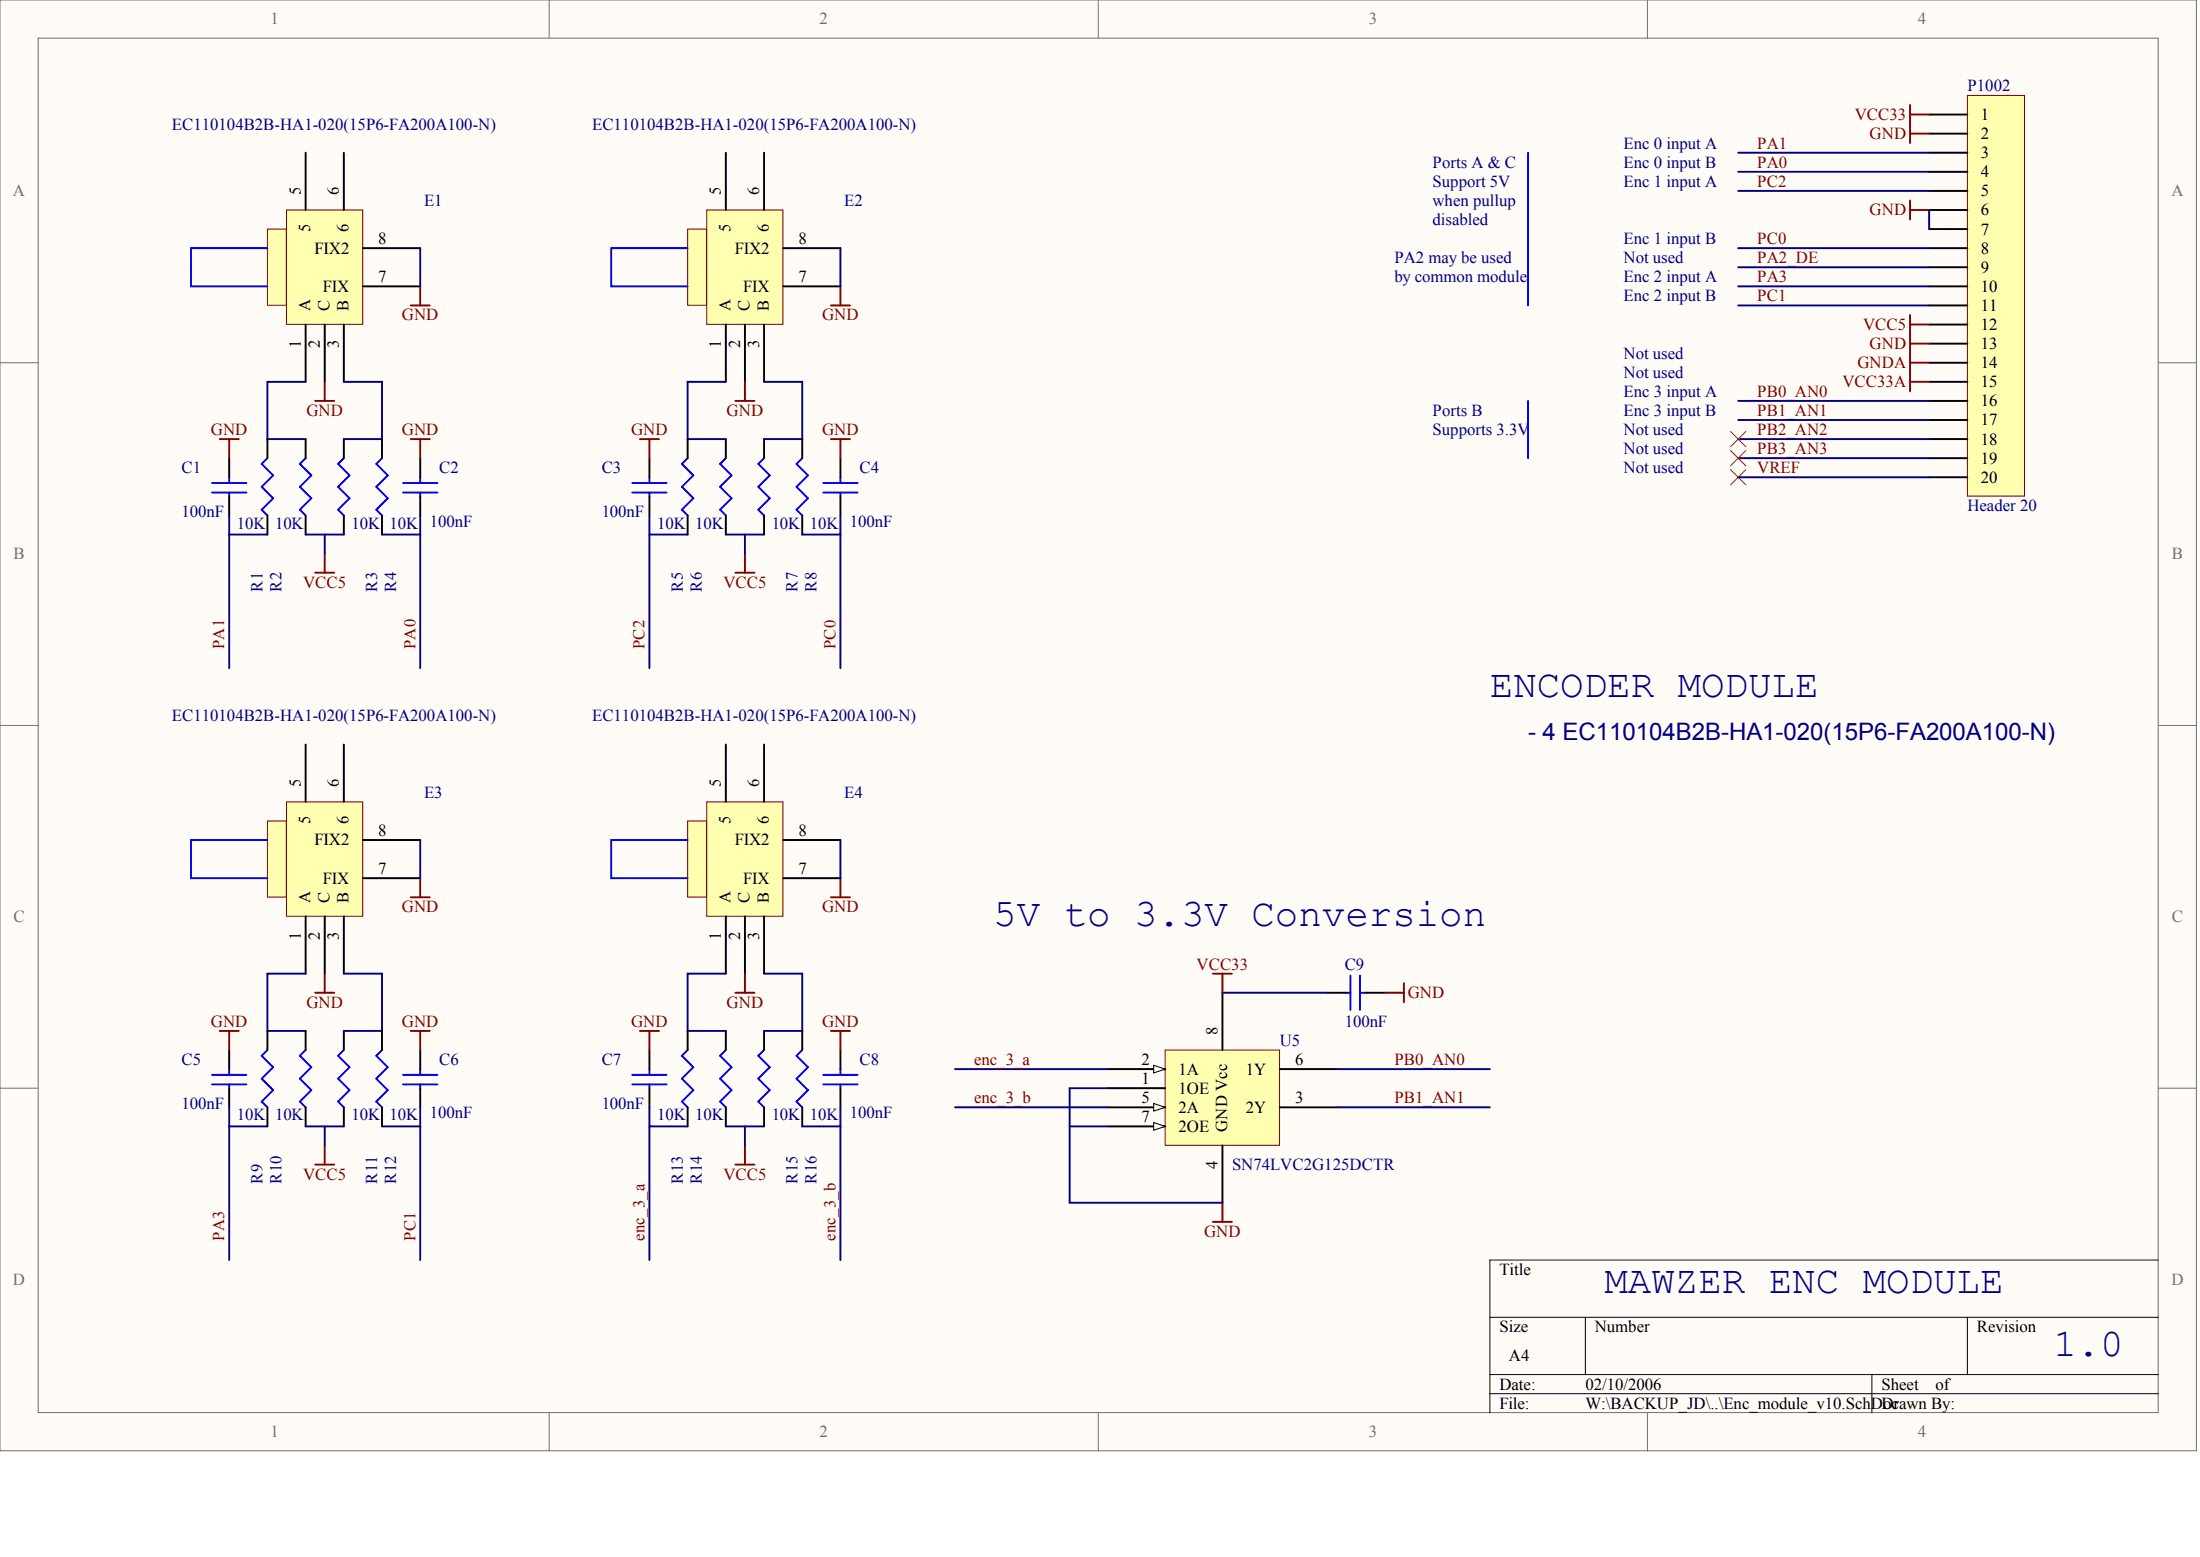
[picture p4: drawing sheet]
<svg xmlns="http://www.w3.org/2000/svg" width="840mm" height="594mm" viewBox="0 0 840 594" stroke-linecap="round" stroke-linejoin="round" font-family="sans-serif">
<g fill="#fffcf8" stroke="#716f64" stroke-width=".38">
<path d="M0 0h838.2v553.5h-838.2z"/>
<path d="M14.6 14.6h809.1v524.4h-809.1z"/>
</g>
<path d="M209.6 0v14.6M419.2 0v14.6M628.7 0v14.6M0 138.4h14.6M823.7 138.4h14.6M0 276.8h14.6M823.7 276.8h14.6M0 415.2h14.6M823.7 415.2h14.6M209.6 539v14.6M419.2 539v14.6M628.7 539v14.6" fill="none" stroke="#716f64" stroke-width=".38"/>
<path d="M823.7 480.8h-255.1v58.2M568.6 502.6h255.1M605 502.6v21.9M750.8 502.6v21.9M568.6 524.5h255.1M568.6 531.8h255.1M714.4 524.5v14.5" fill="none" stroke="#000" stroke-width=".38"/>
<path d="M660.4 179.2l5.9 5.8M666.3 179.2l-5.9 5.8" fill="none" stroke="#f00" stroke-width=".38"/>
<path d="M583.2 58.3v58.2M583.2 153v21.8" fill="none" stroke="#00f" stroke-width=".73"/>
<path d="M750.8 36.4h21.8v152.9h-21.8z" fill="#ffffb0" stroke="#800000" stroke-width=".38"/>
<g fill="none" stroke="#000" stroke-width=".73">
<path d="M736.3 43.7h14.5M736.3 51h14.5M736.3 58.3h14.5M736.3 65.6h14.5M736.3 72.8h14.5M736.3 80.1h14.5M736.3 87.4h14.5M736.3 94.7h14.5M736.3 102h14.5M736.3 109.3h14.5M736.3 116.5h14.5M736.3 123.8h14.5"/>
<path d="M736.3 131.1h14.5M736.3 138.4h14.5M736.3 145.7h14.5M736.3 153h14.5M736.3 160.3h14.5M736.3 167.5h14.5M736.3 174.8h14.5M736.3 182.1h14.5"/>
</g>
<path d="M729 40.1v14.5M729 43.7h7.3M729 51h7.3M729 76.5v7.3M729 80.1h7.3M729 120.2v29.1M729 138.4h7.3M729 123.8h7.3M729 131.1h7.3M729 145.7h7.3" fill="none" stroke="#800000" stroke-width=".73"/>
<g fill="none" stroke="#000080" stroke-width=".73">
<path d="M663.4 58.3h72.9M663.4 65.6h72.9M663.4 72.8h72.9M663.4 94.7h72.9M736.3 80.1v7.3M663.4 102h72.9M663.4 109.3h72.9M663.4 116.5h72.9M663.4 153h72.9M663.4 160.3h72.9M663.4 167.5h72.9M663.4 174.8h72.9"/>
<path d="M663.4 182.1h72.9"/>
</g>
<path d="M660.4 171.9l5.9 5.8M660.4 164.6l5.9 5.9M666.3 171.9l-5.9 5.8M666.3 164.6l-5.9 5.9" fill="none" stroke="#f00" stroke-width=".38"/>
<path d="M109.3 80.1h29.1v43.7h-29.1z" fill="#ffffb0" stroke="#800000" stroke-width=".38"/>
<path d="M116.6 58.3v21.8M131.2 58.3v21.8M116.6 123.8v21.9M123.9 123.8v21.9M131.2 123.8v21.9" fill="none" stroke="#000" stroke-width=".73"/>
<path d="M102.1 87.4h7.2v29.1h-7.2z" fill="#ffffb0" stroke="#800000" stroke-width=".38"/>
<g fill="none" stroke="#00f" stroke-width=".73">
<path d="M102.1 94.7h-29.2v14.6h29.2M102.1 174.8l-2.2 2.2 4.3 4.4-4.3 4.3 4.3 4.4-4.3 4.4 2.2 2.2M116.6 174.8l-2.2 2.2 4.4 4.4-4.4 4.3 4.4 4.4-4.4 4.4 2.2 2.2M131.2 174.8l-2.2 2.2 4.4 4.4-4.4 4.3 4.4 4.4-4.4 4.4 2.2 2.2M145.8 174.8l-2.2 2.2 4.4 4.4-4.4 4.3 4.4 4.4-4.4 4.4 2.2 2.2M80.9 184.3h13.1M80.9 187.9h13.1M87.5 182.1v2.2M87.5 187.9v1.5M153.8 184.3h13.1M153.8 187.9h13.1M160.4 182.1v2.2"/>
<path d="M160.4 187.9v1.5"/>
</g>
<g fill="none" stroke="#000" stroke-width=".73">
<path d="M138.5 94.7h21.9M138.5 109.3h21.9M87.5 174.8v7.3M102.1 167.5v7.3M116.6 167.5v7.3M131.2 167.5v7.3M145.8 167.5v7.3M160.4 174.8v7.3M87.5 189.4v7.3M102.1 196.7v7.3M116.6 196.7v7.3M131.2 196.7v7.3"/>
<path d="M145.8 196.7v7.3M160.4 189.4v7.3"/>
</g>
<path d="M160.4 94.7v14.6M116.6 145.7h-14.5v21.8h14.5M131.2 145.7h14.6v21.8h-14.6M87.5 196.7v7.3h14.6M160.4 196.7v7.3h-14.6M87.5 204v51M116.6 204h14.6M123.9 204v7.2M160.4 204v51" fill="none" stroke="#000080" stroke-width=".73"/>
<path d="M156.7 116.5h7.3M160.4 109.3v7.2M120.3 153h7.3M123.9 145.7v7.3M83.8 167.5h7.3M87.5 167.5v7.3M156.7 167.5h7.3M160.4 167.5v7.3M120.3 218.5h7.3M123.9 211.2v7.3" fill="none" stroke="#800000" stroke-width=".73"/>
<path d="M269.7 80.1h29.1v43.7h-29.1z" fill="#ffffb0" stroke="#800000" stroke-width=".38"/>
<path d="M277 58.3v21.8M291.6 58.3v21.8M277 123.8v21.9M284.3 123.8v21.9M291.6 123.8v21.9" fill="none" stroke="#000" stroke-width=".73"/>
<path d="M262.4 87.4h7.2v29.1h-7.2z" fill="#ffffb0" stroke="#800000" stroke-width=".38"/>
<g fill="none" stroke="#00f" stroke-width=".73">
<path d="M262.4 94.7h-29.1v14.6h29.1M262.4 174.8l-2.2 2.2 4.4 4.4-4.4 4.3 4.4 4.4-4.4 4.4 2.2 2.2M277 174.8l-2.2 2.2 4.4 4.4-4.4 4.3 4.4 4.4-4.4 4.4 2.2 2.2M291.6 174.8l-2.2 2.2 4.4 4.4-4.4 4.3 4.4 4.4-4.4 4.4 2.2 2.2M306.2 174.8l-2.2 2.2 4.4 4.4-4.4 4.3 4.4 4.4-4.4 4.4 2.2 2.2M241.3 184.3h13.1M241.3 187.9h13.1M247.8 182.1v2.2M247.8 187.9v1.5M314.2 184.3h13.1M314.2 187.9h13.1M320.7 182.1v2.2"/>
<path d="M320.7 187.9v1.5"/>
</g>
<g fill="none" stroke="#000" stroke-width=".73">
<path d="M298.9 94.7h21.8M298.9 109.3h21.8M247.8 174.8v7.3M262.4 167.5v7.3M277 167.5v7.3M291.6 167.5v7.3M306.2 167.5v7.3M320.7 174.8v7.3M247.8 189.4v7.3M262.4 196.7v7.3M277 196.7v7.3M291.6 196.7v7.3"/>
<path d="M306.2 196.7v7.3M320.7 189.4v7.3"/>
</g>
<path d="M320.7 94.7v14.6M277 145.7h-14.6v21.8h14.6M291.6 145.7h14.6v21.8h-14.6M247.8 196.7v7.3h14.6M320.7 196.7v7.3h-14.5M247.8 204v51M277 204h14.6M284.3 204v7.2M320.7 204v51" fill="none" stroke="#000080" stroke-width=".73"/>
<path d="M317.1 116.5h7.3M320.7 109.3v7.2M280.7 153h7.2M284.3 145.7v7.3M244.2 167.5h7.3M247.8 167.5v7.3M317.1 167.5h7.3M320.7 167.5v7.3M280.7 218.5h7.2M284.3 211.2v7.3" fill="none" stroke="#800000" stroke-width=".73"/>
<path d="M109.3 305.9h29.1v43.7h-29.1z" fill="#ffffb0" stroke="#800000" stroke-width=".38"/>
<path d="M116.6 284.1v21.8M131.2 284.1v21.8M116.6 349.7v21.8M123.9 349.7v21.8M131.2 349.7v21.8" fill="none" stroke="#000" stroke-width=".73"/>
<path d="M102.1 313.2h7.2v29.1h-7.2z" fill="#ffffb0" stroke="#800000" stroke-width=".38"/>
<g fill="none" stroke="#00f" stroke-width=".73">
<path d="M102.1 320.5h-29.2v14.6h29.2M80.9 410.1h13.1M80.9 413.8h13.1M87.5 407.9v2.2M87.5 413.8v1.4M102.1 400.6l-2.2 2.2 4.3 4.4-4.3 4.4 4.3 4.3-4.3 4.4 2.2 2.2M116.6 400.6l-2.2 2.2 4.4 4.4-4.4 4.4 4.4 4.3-4.4 4.4 2.2 2.2M131.2 400.6l-2.2 2.2 4.4 4.4-4.4 4.4 4.4 4.3-4.4 4.4 2.2 2.2M145.8 400.6l-2.2 2.2 4.4 4.4-4.4 4.4 4.4 4.3-4.4 4.4 2.2 2.2M153.8 410.1h13.1M153.8 413.8h13.1M160.4 407.9v2.2"/>
<path d="M160.4 413.8v1.4"/>
</g>
<g fill="none" stroke="#000" stroke-width=".73">
<path d="M138.5 335.1h21.9M138.5 320.5h21.9M102.1 393.4v7.2M116.6 393.4v7.2M131.2 393.4v7.2M145.8 393.4v7.2M87.5 400.6v7.3M87.5 415.2v7.3M160.4 400.6v7.3M160.4 415.2v7.3M102.1 422.5v7.3M116.6 422.5v7.3"/>
<path d="M131.2 422.5v7.3M145.8 422.5v7.3"/>
</g>
<path d="M160.4 320.5v14.6M116.6 371.5h-14.5v21.9h14.5M131.2 371.5h14.6v21.9h-14.6M87.5 422.5v7.3h14.6M87.5 429.8v51M116.6 429.8h14.6M123.9 429.8v7.3M160.4 422.5v7.3h-14.6M160.4 429.8v51" fill="none" stroke="#000080" stroke-width=".73"/>
<path d="M160.4 335.1v7.3M156.7 342.4h7.3M120.3 378.8h7.3M123.9 371.5v7.3M83.8 393.4h7.3M87.5 393.4v7.2M156.7 393.4h7.3M160.4 393.4v7.2M123.9 437.1v7.2M120.3 444.3h7.3" fill="none" stroke="#800000" stroke-width=".73"/>
<path d="M269.7 305.9h29.1v43.7h-29.1z" fill="#ffffb0" stroke="#800000" stroke-width=".38"/>
<path d="M277 284.1v21.8M291.6 284.1v21.8M277 349.7v21.8M284.3 349.7v21.8M291.6 349.7v21.8" fill="none" stroke="#000" stroke-width=".73"/>
<path d="M262.4 313.2h7.2v29.1h-7.2z" fill="#ffffb0" stroke="#800000" stroke-width=".38"/>
<g fill="none" stroke="#00f" stroke-width=".73">
<path d="M262.4 320.5h-29.1v14.6h29.1M513.9 378.8h1.5M515.4 372.2v13.1M519 378.8h2.2M519 372.2v13.1M241.3 410.1h13.1M241.3 413.8h13.1M247.8 407.9v2.2M247.8 413.8v1.4M262.4 400.6l-2.2 2.2 4.4 4.4-4.4 4.4 4.4 4.3-4.4 4.4 2.2 2.2M277 400.6l-2.2 2.2 4.4 4.4-4.4 4.4 4.4 4.3-4.4 4.4 2.2 2.2M291.6 400.6l-2.2 2.2 4.4 4.4-4.4 4.4 4.4 4.3-4.4 4.4 2.2 2.2"/>
<path d="M306.2 400.6l-2.2 2.2 4.4 4.4-4.4 4.4 4.4 4.3-4.4 4.4 2.2 2.2M314.2 410.1h13.1M314.2 413.8h13.1M320.7 407.9v2.2M320.7 413.8v1.4"/>
</g>
<g fill="none" stroke="#000" stroke-width=".73">
<path d="M298.9 335.1h21.8M298.9 320.5h21.8M506.6 378.8h7.3M521.2 378.8h7.3M262.4 393.4v7.2M277 393.4v7.2M291.6 393.4v7.2M306.2 393.4v7.2M247.8 400.6v7.3M247.8 415.2v7.3M320.7 400.6v7.3M320.7 415.2v7.3"/>
<path d="M262.4 422.5v7.3M277 422.5v7.3M291.6 422.5v7.3M306.2 422.5v7.3"/>
</g>
<path d="M320.7 320.5v14.6M277 371.5h-14.6v21.9h14.6M291.6 371.5h14.6v21.9h-14.6M247.8 422.5v7.3h14.6M247.8 429.8v51M277 429.8h14.6M284.3 429.8v7.3M320.7 422.5v7.3h-14.5M320.7 429.8v51" fill="none" stroke="#000080" stroke-width=".73"/>
<g fill="none" stroke="#800000" stroke-width=".73">
<path d="M320.7 335.1v7.3M317.1 342.4h7.3M280.7 378.8h7.2M284.3 371.5v7.3M528.5 378.8h7.3M535.8 375.1v7.3M244.2 393.4h7.3M247.8 393.4v7.2M317.1 393.4h7.3M320.7 393.4v7.2M284.3 437.1v7.2M280.7 444.3h7.2"/>
<path d="M466.5 458.9v7.3M462.9 466.2h7.3"/>
</g>
<path d="M444.7 400.6h43.6v36.4h-43.6z" fill="#ffffb0" stroke="#800000" stroke-width=".38"/>
<path d="M422.8 407.9h21.9" fill="none" stroke="#000" stroke-width=".73"/>
<path d="M440.3 406.5l4.4 1.4-4.4 1.5z" fill="#fffcf8" stroke="#000" stroke-width=".38"/>
<path d="M422.8 415.2h21.9M422.8 422.5h21.9" fill="none" stroke="#000" stroke-width=".73"/>
<path d="M440.3 421l4.4 1.5-4.4 1.5z" fill="#fffcf8" stroke="#000" stroke-width=".38"/>
<path d="M422.8 429.8h21.9" fill="none" stroke="#000" stroke-width=".73"/>
<path d="M440.3 428.3l4.4 1.5-4.4 1.4z" fill="#fffcf8" stroke="#000" stroke-width=".38"/>
<path d="M466.5 378.8v21.8M488.4 407.9h21.9M466.5 437.1v21.8M488.4 422.5h21.9" fill="none" stroke="#000" stroke-width=".73"/>
<path d="M466.5 378.8h40.1M364.5 407.9h58.3M422.8 415.2h-14.6v43.7h58.3M510.3 407.9h58.3M364.5 422.5h58.3M408.2 429.8h14.6M510.3 422.5h58.3" fill="none" stroke="#000080" stroke-width=".73"/>
<path d="M462.9 371.5h7.3M466.5 371.5v7.3" fill="none" stroke="#800000" stroke-width=".73"/>
<g font-size="14.9" fill="#000080">
<text x="568.6" y="265.9">ENCODER MODULE</text>
<text x="379.1" y="353.3">5V to 3.3V Conversion</text>
<text x="612.3" y="493.2">MAWZER ENC MODULE</text>
<text x="783.6" y="517.3">1.0</text>
</g>
<text font-size="9.2" fill="#000080" x="583.2" y="282.3">- 4 EC110104B2B-HA1-020(15P6-FA200A100-N)</text>
<g font-size="6.4" fill="#716f64">
<text x="103.2" y="9.3">1</text>
<text x="312.8" y="9.3">2</text>
<text x="522.4" y="9.3">3</text>
<text x="732" y="9.3">4</text>
<text x="5" y="74.9">A</text>
<text x="828.7" y="74.9">A</text>
<text x="5.2" y="213.3">B</text>
<text x="828.9" y="213.3">B</text>
<text x="5.2" y="351.7">C</text>
<text x="828.9" y="351.7">C</text>
<text x="5" y="490.1">D</text>
<text x="828.7" y="490.1">D</text>
<text x="103.2" y="548.4">1</text>
<text x="312.8" y="548.4">2</text>
<text x="522.4" y="548.4">3</text>
<text x="732" y="548.4">4</text>
</g>
<g font-size="6.4" fill="#000080">
<text x="750.8" y="34.8">P1002</text>
<text x="65.6" y="49.4">EC110104B2B-HA1-020(15P6-FA200A100-N)</text>
<text x="226" y="49.4">EC110104B2B-HA1-020(15P6-FA200A100-N)</text>
<text x="619.6" y="56.7">Enc 0 input A</text>
<text x="546.7" y="64">Ports A &amp; C</text>
<text x="619.6" y="64">Enc 0 input B</text>
<text x="546.7" y="71.3">Support 5V</text>
<text x="619.6" y="71.3">Enc 1 input A</text>
<text x="161.8" y="78.5">E1</text>
<text x="322.2" y="78.5">E2</text>
<text x="546.7" y="78.5">when pullup</text>
<text x="546.7" y="85.8">disabled</text>
<text x="619.6" y="93.1">Enc 1 input B</text>
<text x="532.1" y="100.4">PA2 may be used</text>
<text x="619.6" y="100.4">Not used</text>
<text x="532.1" y="107.7">by common module</text>
<text x="619.6" y="107.7">Enc 2 input A</text>
<text x="619.6" y="115">Enc 2 input B</text>
<text x="619.6" y="136.8">Not used</text>
<text x="619.6" y="144.1">Not used</text>
<text x="619.6" y="151.4">Enc 3 input A</text>
<text x="546.7" y="158.7">Ports B</text>
<text x="619.6" y="158.7">Enc 3 input B</text>
<text x="546.7" y="166">Supports 3.3V</text>
<text x="619.6" y="166">Not used</text>
<text x="619.6" y="173.2">Not used</text>
<text x="69.3" y="180.5">C1</text>
<text x="167.7" y="180.5">C2</text>
<text x="229.6" y="180.5">C3</text>
<text x="328" y="180.5">C4</text>
<text x="619.6" y="180.5">Not used</text>
<text x="69.3" y="197.3">100nF</text>
<text x="229.6" y="197.3">100nF</text>
<text x="750.8" y="195.1">Header 20</text>
<text x="90.4" y="201.7">10K</text>
<text x="105" y="201.7">10K</text>
<text x="134.1" y="201.7">10K</text>
<text x="148.7" y="201.7">10K</text>
<text x="164" y="200.9">100nF</text>
<text x="250.8" y="201.7">10K</text>
<text x="265.3" y="201.7">10K</text>
<text x="294.5" y="201.7">10K</text>
<text x="309.1" y="201.7">10K</text>
<text x="324.4" y="200.9">100nF</text>
<text x="65.6" y="275.2">EC110104B2B-HA1-020(15P6-FA200A100-N)</text>
<text x="226" y="275.2">EC110104B2B-HA1-020(15P6-FA200A100-N)</text>
<text x="161.8" y="304.4">E3</text>
<text x="322.2" y="304.4">E4</text>
<text x="513.2" y="369.9">C9</text>
<text x="513.2" y="391.8">100nF</text>
<text x="488.4" y="399.1">U5</text>
<text x="69.3" y="406.4">C5</text>
<text x="167.7" y="406.4">C6</text>
<text x="229.6" y="406.4">C7</text>
<text x="328" y="406.4">C8</text>
<text x="69.3" y="423.1">100nF</text>
<text x="229.6" y="423.1">100nF</text>
<text x="90.4" y="427.5">10K</text>
<text x="105" y="427.5">10K</text>
<text x="134.1" y="427.5">10K</text>
<text x="148.7" y="427.5">10K</text>
<text x="164" y="426.8">100nF</text>
<text x="250.8" y="427.5">10K</text>
<text x="265.3" y="427.5">10K</text>
<text x="294.5" y="427.5">10K</text>
<text x="309.1" y="427.5">10K</text>
<text x="324.4" y="426.8">100nF</text>
<text x="470.2" y="446.4">SN74LVC2G125DCTR</text>
</g>
<g font-size="6.4" fill="#800000">
<text x="707.8" y="45.8">VCC33</text>
<text x="713.5" y="53.1">GND</text>
<text x="670.6" y="56.7">PA1</text>
<text x="670.6" y="64">PA0</text>
<text x="670.6" y="71.3">PC2</text>
<text x="713.5" y="82.2">GND</text>
<text x="670.6" y="93.1">PC0</text>
<text x="670.6" y="100.4">PA2_DE</text>
<text x="670.6" y="107.7">PA3</text>
<text x="670.6" y="115">PC1</text>
<text x="153.4" y="122.3">GND</text>
<text x="313.7" y="122.3">GND</text>
<text x="711" y="125.9">VCC5</text>
<text x="713.5" y="133.2">GND</text>
<text x="708.8" y="140.5">GNDA</text>
<text x="703.2" y="147.8">VCC33A</text>
<text x="670.6" y="151.4">PB0_AN0</text>
<text x="116.9" y="158.7">GND</text>
<text x="277.3" y="158.7">GND</text>
<text x="670.6" y="158.7">PB1_AN1</text>
<text x="80.5" y="166">GND</text>
<text x="153.4" y="166">GND</text>
<text x="240.9" y="166">GND</text>
<text x="313.7" y="166">GND</text>
<text x="670.6" y="166">PB2_AN2</text>
<text x="670.6" y="173.2">PB3_AN3</text>
<text x="670.6" y="180.5">VREF</text>
<text x="115.7" y="224.2">VCC5</text>
<text x="276.1" y="224.2">VCC5</text>
<text x="153.4" y="348.1">GND</text>
<text x="313.7" y="348.1">GND</text>
<text x="456.7" y="369.9">VCC33</text>
<text x="537.2" y="380.9">GND</text>
<text x="116.9" y="384.5">GND</text>
<text x="277.3" y="384.5">GND</text>
<text x="80.5" y="391.8">GND</text>
<text x="153.4" y="391.8">GND</text>
<text x="240.9" y="391.8">GND</text>
<text x="313.7" y="391.8">GND</text>
<text x="371.8" y="406.4">enc_3_a</text>
<text x="532.1" y="406.4">PB0_AN0</text>
<text x="371.8" y="420.9">enc_3_b</text>
<text x="532.1" y="420.9">PB1_AN1</text>
<text x="115.7" y="450.1">VCC5</text>
<text x="276.1" y="450.1">VCC5</text>
<text x="459.5" y="471.9">GND</text>
</g>
<g font-size="6.4">
<text x="755.9" y="45.8">1</text>
<text x="755.9" y="53.1">2</text>
<text x="755.9" y="60.3">3</text>
<text x="755.9" y="67.6">4</text>
<text x="755.9" y="74.9">5</text>
<text x="755.9" y="82.2">6</text>
<text x="755.9" y="89.5">7</text>
<text x="144.3" y="93.1">8</text>
<text x="304.7" y="93.1">8</text>
<text x="120.1" y="96.8">FIX2</text>
<text x="280.4" y="96.8">FIX2</text>
<text x="755.9" y="96.8">8</text>
<text x="144.3" y="107.7">7</text>
<text x="304.7" y="107.7">7</text>
<text x="755.9" y="104">9</text>
<text x="123.3" y="111.3">FIX</text>
<text x="283.6" y="111.3">FIX</text>
<text x="755.9" y="111.3">10</text>
<text x="755.9" y="118.6">11</text>
<text x="755.9" y="125.9">12</text>
<text x="755.9" y="133.2">13</text>
<text x="755.9" y="140.5">14</text>
<text x="755.9" y="147.8">15</text>
<text x="755.9" y="155">16</text>
<text x="755.9" y="162.3">17</text>
<text x="755.9" y="169.6">18</text>
<text x="755.9" y="176.9">19</text>
<text x="755.9" y="184.2">20</text>
<text x="120.1" y="322.6">FIX2</text>
<text x="144.3" y="318.9">8</text>
<text x="280.4" y="322.6">FIX2</text>
<text x="304.7" y="318.9">8</text>
<text x="144.3" y="333.5">7</text>
<text x="304.7" y="333.5">7</text>
<text x="123.3" y="337.2">FIX</text>
<text x="283.6" y="337.2">FIX</text>
<text x="435.6" y="406.4">2</text>
<text x="494.2" y="406.4">6</text>
<text x="435.6" y="413.6">1</text>
<text x="449.8" y="410">1A</text>
<text x="475.4" y="410">1Y</text>
<text x="449.8" y="417.3">1OE</text>
<text x="435.6" y="420.9">5</text>
<text x="449.8" y="424.6">2A</text>
<text x="475.4" y="424.6">2Y</text>
<text x="494.2" y="420.9">3</text>
<text x="435.6" y="428.2">7</text>
<text x="449.8" y="431.8">2OE</text>
<text x="572.2" y="486.5">Title</text>
<text x="572.2" y="508.3">Size</text>
<text x="608.7" y="508.3">Number</text>
<text x="754.5" y="508.3">Revision</text>
<text x="575.9" y="519.3">A4</text>
<text x="572.2" y="530.2">Date:</text>
<text x="605" y="530.2">02/10/2006</text>
<text x="718" y="530.2">Sheet</text>
<text x="738.6" y="530.2">of</text>
<text x="572.2" y="537.5">File:</text>
<text x="605" y="537.5">W:\BACKUP_JD\..\Enc_module_v10.SchDoc</text>
<text x="718" y="537.5">Drawn By:</text>
</g>
<g font-size="6.3">
<text x="114.8" y="74.3" transform="rotate(-90 114.8 74.3)">5</text>
<text x="129.4" y="74.3" transform="rotate(-90 129.4 74.3)">6</text>
<text x="275.1" y="74.3" transform="rotate(-90 275.1 74.3)">5</text>
<text x="289.7" y="74.3" transform="rotate(-90 289.7 74.3)">6</text>
<text x="118.4" y="88.5" transform="rotate(-90 118.4 88.5)">5</text>
<text x="133" y="88.5" transform="rotate(-90 133 88.5)">6</text>
<text x="278.8" y="88.5" transform="rotate(-90 278.8 88.5)">5</text>
<text x="293.4" y="88.5" transform="rotate(-90 293.4 88.5)">6</text>
<text x="118.4" y="118.7" transform="rotate(-90 118.4 118.7)">A</text>
<text x="125.7" y="118.7" transform="rotate(-90 125.7 118.7)">C</text>
<text x="133" y="118.7" transform="rotate(-90 133 118.7)">B</text>
<text x="278.8" y="118.7" transform="rotate(-90 278.8 118.7)">A</text>
<text x="286.1" y="118.7" transform="rotate(-90 286.1 118.7)">C</text>
<text x="293.4" y="118.7" transform="rotate(-90 293.4 118.7)">B</text>
<text x="114.8" y="132.9" transform="rotate(-90 114.8 132.9)">1</text>
<text x="122.1" y="132.9" transform="rotate(-90 122.1 132.9)">2</text>
<text x="129.4" y="132.9" transform="rotate(-90 129.4 132.9)">3</text>
<text x="275.1" y="132.9" transform="rotate(-90 275.1 132.9)">1</text>
<text x="282.4" y="132.9" transform="rotate(-90 282.4 132.9)">2</text>
<text x="289.7" y="132.9" transform="rotate(-90 289.7 132.9)">3</text>
<text x="114.8" y="300.1" transform="rotate(-90 114.8 300.1)">5</text>
<text x="129.4" y="300.1" transform="rotate(-90 129.4 300.1)">6</text>
<text x="275.1" y="300.1" transform="rotate(-90 275.1 300.1)">5</text>
<text x="289.7" y="300.1" transform="rotate(-90 289.7 300.1)">6</text>
<text x="118.4" y="314.3" transform="rotate(-90 118.4 314.3)">5</text>
<text x="133" y="314.3" transform="rotate(-90 133 314.3)">6</text>
<text x="278.8" y="314.3" transform="rotate(-90 278.8 314.3)">5</text>
<text x="293.4" y="314.3" transform="rotate(-90 293.4 314.3)">6</text>
<text x="118.4" y="344.6" transform="rotate(-90 118.4 344.6)">A</text>
<text x="125.7" y="344.6" transform="rotate(-90 125.7 344.6)">C</text>
<text x="133" y="344.6" transform="rotate(-90 133 344.6)">B</text>
<text x="278.8" y="344.6" transform="rotate(-90 278.8 344.6)">A</text>
<text x="286.1" y="344.6" transform="rotate(-90 286.1 344.6)">C</text>
<text x="293.4" y="344.6" transform="rotate(-90 293.4 344.6)">B</text>
<text x="114.8" y="358.8" transform="rotate(-90 114.8 358.8)">1</text>
<text x="122.1" y="358.8" transform="rotate(-90 122.1 358.8)">2</text>
<text x="129.4" y="358.8" transform="rotate(-90 129.4 358.8)">3</text>
<text x="275.1" y="358.8" transform="rotate(-90 275.1 358.8)">1</text>
<text x="282.4" y="358.8" transform="rotate(-90 282.4 358.8)">2</text>
<text x="289.7" y="358.8" transform="rotate(-90 289.7 358.8)">3</text>
<text x="464.7" y="394.8" transform="rotate(-90 464.7 394.8)">8</text>
<text x="468.3" y="432" transform="rotate(-90 468.3 432)">GND Vcc</text>
<text x="464.7" y="446.2" transform="rotate(-90 464.7 446.2)">4</text>
</g>
<g font-size="6.3" fill="#000080">
<text x="100.2" y="225.8" transform="rotate(-90 100.2 225.8)">R1</text>
<text x="107.5" y="225.8" transform="rotate(-90 107.5 225.8)">R2</text>
<text x="143.9" y="225.8" transform="rotate(-90 143.9 225.8)">R3</text>
<text x="151.2" y="225.8" transform="rotate(-90 151.2 225.8)">R4</text>
<text x="260.6" y="225.8" transform="rotate(-90 260.6 225.8)">R5</text>
<text x="267.9" y="225.8" transform="rotate(-90 267.9 225.8)">R6</text>
<text x="304.3" y="225.8" transform="rotate(-90 304.3 225.8)">R7</text>
<text x="311.6" y="225.8" transform="rotate(-90 311.6 225.8)">R8</text>
<text x="100.2" y="451.6" transform="rotate(-90 100.2 451.6)">R9</text>
<text x="107.5" y="451.6" transform="rotate(-90 107.5 451.6)">R10</text>
<text x="143.9" y="451.6" transform="rotate(-90 143.9 451.6)">R11</text>
<text x="151.2" y="451.6" transform="rotate(-90 151.2 451.6)">R12</text>
<text x="260.6" y="451.6" transform="rotate(-90 260.6 451.6)">R13</text>
<text x="267.9" y="451.6" transform="rotate(-90 267.9 451.6)">R14</text>
<text x="304.3" y="451.6" transform="rotate(-90 304.3 451.6)">R15</text>
<text x="311.6" y="451.6" transform="rotate(-90 311.6 451.6)">R16</text>
</g>
<g font-size="6.3" fill="#800000">
<text x="85.6" y="247.7" transform="rotate(-90 85.6 247.7)">PA1</text>
<text x="158.5" y="247.7" transform="rotate(-90 158.5 247.7)">PA0</text>
<text x="246" y="247.7" transform="rotate(-90 246 247.7)">PC2</text>
<text x="318.9" y="247.7" transform="rotate(-90 318.9 247.7)">PC0</text>
<text x="85.6" y="473.5" transform="rotate(-90 85.6 473.5)">PA3</text>
<text x="158.5" y="473.5" transform="rotate(-90 158.5 473.5)">PC1</text>
<text x="246" y="473.5" transform="rotate(-90 246 473.5)">enc_3_a</text>
<text x="318.9" y="473.5" transform="rotate(-90 318.9 473.5)">enc_3_b</text>
</g>
</svg>
